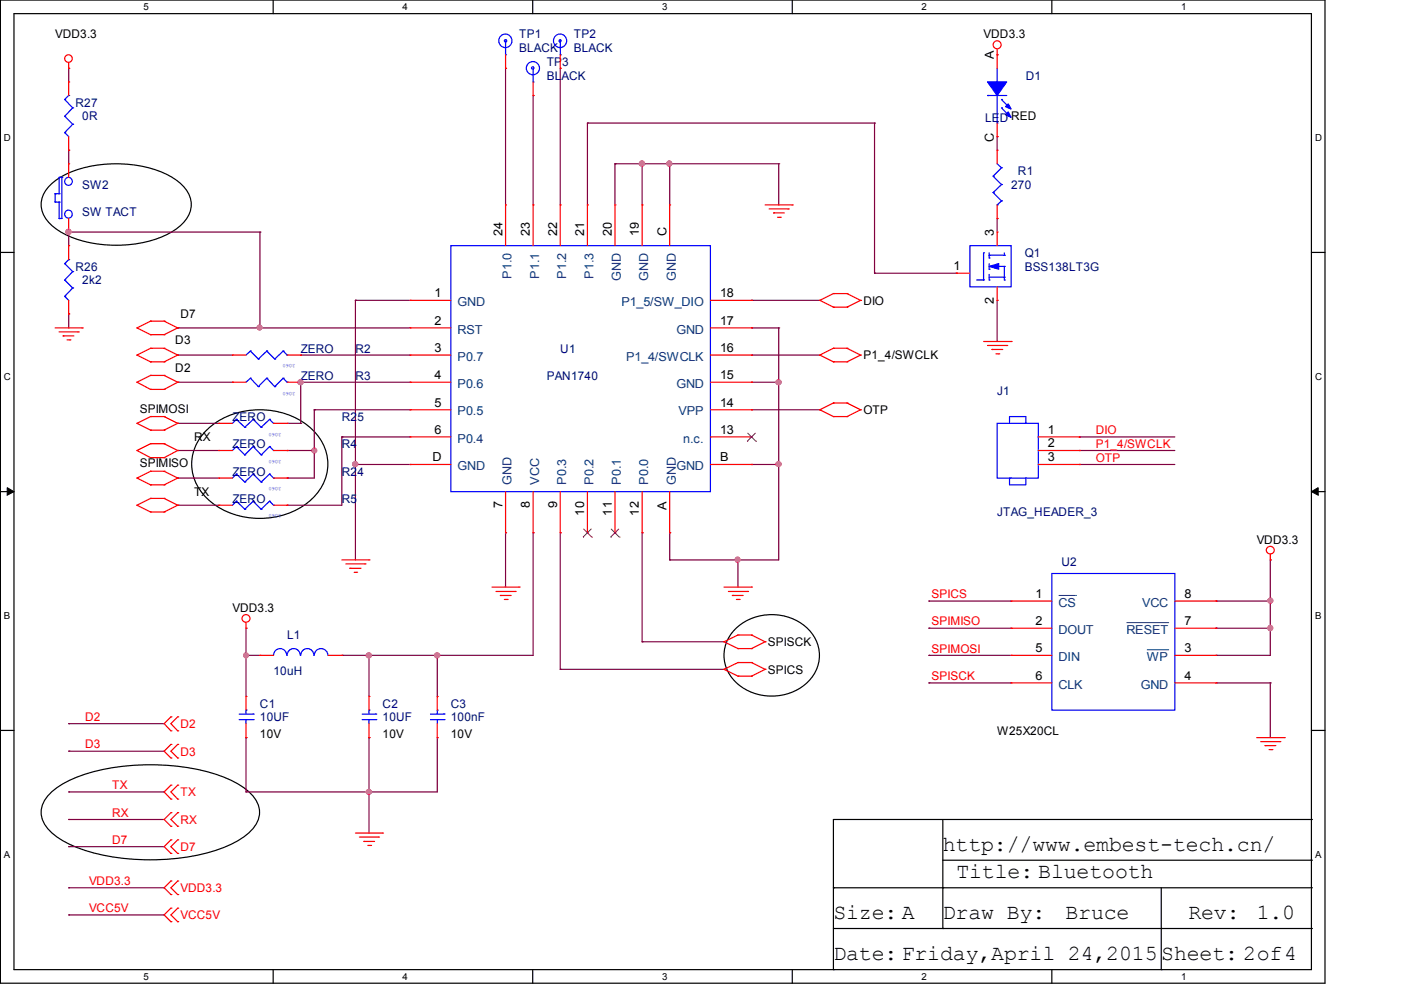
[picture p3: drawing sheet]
<svg xmlns="http://www.w3.org/2000/svg" width="297mm" height="210mm" viewBox="0 0 297 210" stroke-linecap="round" stroke-linejoin="round" font-family="sans-serif">
<path d="M.1 0h280.8v208.5h-280.8zM3 2.9h275v202.7h-275z" fill="none" stroke="#000" stroke-width=".25"/>
<g fill="#fff">
<path d="M30.4 .4h1v2.2h-1z"/>
<path d="M30.4 205.9h1v2.2h-1z"/>
</g>
<path d="M57.9 0v2.9M57.9 205.6v2.9" fill="none" stroke="#000" stroke-width=".25"/>
<g fill="#fff">
<path d="M85.3 .4h1.1v2.2h-1.1z"/>
<path d="M85.3 205.9h1.1v2.2h-1.1z"/>
</g>
<path d="M112.9 0v2.9M112.9 205.6v2.9" fill="none" stroke="#000" stroke-width=".25"/>
<g fill="#fff">
<path d="M140.4 .4h1v2.2h-1z"/>
<path d="M140.4 205.9h1v2.2h-1z"/>
</g>
<path d="M168 0v2.9M168 205.6v2.9" fill="none" stroke="#000" stroke-width=".25"/>
<g fill="#fff">
<path d="M195.4 .4h1v2.2h-1z"/>
<path d="M195.4 205.9h1v2.2h-1z"/>
</g>
<path d="M223 0v2.9M223 205.6v2.9" fill="none" stroke="#000" stroke-width=".25"/>
<g fill="#fff">
<path d="M250.4 .4h1.1v2.2h-1.1z"/>
<path d="M250.4 205.9h1.1v2.2h-1.1z"/>
<path d="M.8 28.2h1.4v2.2h-1.4z"/>
<path d="M278.8 28.2h1.4v2.2h-1.4z"/>
<path d="M.8 78.8h1.4v2.2h-1.4z"/>
<path d="M278.8 78.8h1.4v2.2h-1.4z"/>
</g>
<path d="M.1 53.5h2.9M278 53.5h2.9" fill="none" stroke="#000" stroke-width=".25"/>
<g fill="#fff">
<path d="M.8 129.6h1.3v2.2h-1.3z"/>
<path d="M278.8 129.6h1.3v2.2h-1.3z"/>
</g>
<path d="M.1 104.2h2.9M278 104.2h2.9" fill="none" stroke="#000" stroke-width=".25"/>
<path d="M1.5 103.4l1.5 .8-1.5 .8zM278 104.2l1.5-.8v1.6z" fill="#000" stroke="#000" stroke-width=".21"/>
<g fill="#fff">
<path d="M.8 180.2h1.2v2.2h-1.2z"/>
<path d="M278.8 180.2h1.2v2.2h-1.2z"/>
</g>
<g fill="none" stroke="#000" stroke-width=".25">
<path d="M10.3 39.6a17.6 17.6 0 0 1 10.7-4.6 24.6 24.6 0 0 1 16.1 3 6.5 6.5 0 0 1 3.3 6.4 8.3 8.3 0 0 1-4.5 5.1 26.3 26.3 0 0 1-22.5 0 8.3 8.3 0 0 1-4.6-5.1 5.3 5.3 0 0 1 1.5-4.8zM43.4 91.6a16.7 16.7 0 0 1 23.3 0 9.8 9.8 0 0 1-.9 14.5 16.9 16.9 0 0 1-22.4-.9 9.7 9.7 0 0 1 0-13.6zM156.1 133.2a11.1 11.1 0 0 1 16.5 1.7 7.9 7.9 0 0 1-3.2 11.1 11.1 11.1 0 0 1-14.7-3 7.7 7.7 0 0 1 1.4-9.8zM.1 154.9h2.9M278 154.9h2.9M10.3 168.5a21.6 21.6 0 0 1 11.1-5.3 48.5 48.5 0 0 1 26.1 1.6 14.2 14.2 0 0 1 6.6 4.6 4.9 4.9 0 0 1-.7 6.5 21.6 21.6 0 0 1-11.1 5.3 48.5 48.5 0 0 1-26-1.5 14.2 14.2 0 0 1-6.7-4.6 4.9 4.9 0 0 1 .7-6.6zM199.9 173.8v23.1M278 173.8h.1M278 173.8h-101.3v31.8M176.7 188.2h.1M176.7 188.2h101.3M176.7 196.9h101.3"/>
<path d="M199.9 188.2h.1M199.9 196.9h.1M199.9 182.4h78.1M246.2 196.9h.1M246.2 188.2v17.4M278 182.4h.1M278 188.2h.1M278 196.9h.1M176.7 205.6h.1M246.2 205.6h.1"/>
</g>
<g fill="none" stroke="#800040" stroke-width=".25">
<path d="M14.6 14.5h.1M14.6 14.5v2.9M107.2 14.5h.1M107.2 14.5v28.9M118.8 14.5h.1M118.8 14.5v28.9M14.6 31.8h.1M14.6 31.8v2.9M113 20.2h.1M113 20.2v23.2M124.5 26.1h.1M124.5 26.1v17.3"/>
<path d="M124.5 26.1h60.9M130.4 34.7h.1M130.4 34.7h34.7M130.4 34.7v8.7M136.1 34.7h.1M136.1 34.7v8.7M142 34.7h.1M142 34.7v8.7M165.1 34.7h.1M165.1 34.7v8.7M185.4 26.1h.1M185.4 26.1v31.8"/>
<path d="M211.4 29h.1M211.4 29v2.8M14.6 49.2h.1M14.6 49.2v2.9M14.6 49.2h40.5M55.1 49.2h.1M55.1 49.2v20.3M185.4 57.9h.1M185.4 57.9h17.4M202.8 57.9h.1M211.4 46.3h.1M211.4 46.3v2.9"/>
<path d="M14.6 66.6h.1M14.6 66.6v2.9M37.7 75.3h.1M37.7 69.5h.1M37.7 69.5h49.3M37.7 75.3h11.6M55.1 69.5h.1M63.8 75.3h.1M63.8 75.3h23.2M75.4 63.7h.1M75.4 63.7v55M75.4 63.7h11.6"/>
<path d="M159.3 69.5h.1M159.3 75.3h.1M159.3 63.7h.1M159.3 63.7h14.5M159.3 69.5h5.8M159.3 75.3h14.5M165.1 69.5h.1M165.1 69.5v49.2h-23.1M211.4 63.7h.1M211.4 63.7v8.7M37.7 95.5h.1M37.7 81h.1"/>
<path d="M37.7 89.8h.1M37.7 81h11.6M37.7 95.5h8.7M37.7 89.8h8.7M60.9 95.5h.1M60.9 95.5h5.7M60.9 89.8h2.9M63.8 81h.1M63.8 89.8h.1M63.8 81h23.2M63.8 81v8.8M66.6 86.9h.1"/>
<path d="M66.6 95.5h.1M66.6 86.9h20.4M66.6 86.9v14.5h-5.7M72.5 92.6h.1M72.5 92.6h14.5M72.5 92.6v14.5h-11.6M75.4 98.5h.1M75.4 98.5h11.6M159.3 98.5h.1M159.3 81h.1M159.3 86.9h.1M159.3 98.5h5.8"/>
<path d="M159.3 81h5.8M159.3 86.9h14.5M165.1 98.5h.1M165.1 81h.1M228.9 92.6h.1M228.9 95.5h.1M228.9 98.5h.1M228.9 98.5h20.2M228.9 92.6h20.2M228.9 95.5h20.2M37.7 107.1h.1M37.7 101.4h.1"/>
<path d="M37.7 107.1h8.7M37.7 101.4h8.7M60.9 101.4h.1M60.9 107.1h.1M107.2 113h.1M107.2 113v11.5M113 113h.1M113 113v26h-40.5M118.8 113h.1M118.8 113v28.9M136.1 113h.1M136.1 113v23.1"/>
<path d="M142 113h.1M142 118.7h.1M142 113v5.7M156.5 118.7h.1M156.5 118.7v5.8M269.3 118.7h.1M269.3 118.7v20.3h-11.5M52.2 139h.1M52.2 133.2h.1M52.2 139h2.9M52.2 133.2v14.5M72.5 139h.1"/>
<path d="M78.2 139h.1M78.2 139v8.7M92.7 139h.1M92.7 139v8.7M136.1 136.1h.1M136.1 136.1h17.4M196.9 127.4h.1M196.9 133.2h.1M196.9 139h.1M196.9 139h17.5M196.9 127.4h17.5M196.9 133.2h17.5"/>
<path d="M257.8 127.4h.1M257.8 133.2h.1M257.8 139h.1M257.8 127.4h11.5M257.8 133.2h11.5M269.3 127.4h.1M269.3 133.2h.1M14.6 153.4h.1M14.6 159.3h.1M14.6 153.4h20.2M14.6 159.3h20.2M52.2 156.4h.1"/>
<path d="M52.2 156.4v11.5M78.2 156.4h.1M78.2 156.4v20.2M92.7 156.4h.1M92.7 156.4v11.5h-40.5M118.8 141.9h.1M118.8 141.9h34.7M196.9 144.8h.1M196.9 144.8h17.5M257.8 144.8h.1M257.8 144.8h11.5M269.3 144.8h.1"/>
<path d="M269.3 144.8v11.6M14.6 167.9h.1M14.6 173.8h.1M14.6 179.5h.1M14.6 167.9h20.2M14.6 173.8h20.2M14.6 179.5h20.2M52.2 167.9h.1M78.2 167.9h.1M14.6 188.2h.1M14.6 194h.1M14.6 188.2h20.2"/>
<path d="M14.6 194h20.2"/>
</g>
<g fill="#f0f" stroke="#f0f" stroke-width=".25">
<circle cx="136.1" cy="34.7" r=".55"/>
<circle cx="75.3" cy="98.4" r=".53"/>
<circle cx="156.4" cy="118.7" r=".53"/>
<circle cx="165.1" cy="98.4" r=".53"/>
<circle cx="165.1" cy="81" r=".53"/>
<circle cx="141.9" cy="34.7" r=".53"/>
<circle cx="92.7" cy="139" r=".53"/>
<circle cx="52.2" cy="139" r=".51"/>
<circle cx="78.2" cy="139" r=".53"/>
<circle cx="78.2" cy="167.9" r=".53"/>
<circle cx="269.3" cy="127.4" r=".51"/>
<circle cx="269.3" cy="133.2" r=".53"/>
<circle cx="63.7" cy="81" r=".53"/>
<circle cx="66.6" cy="95.5" r=".51"/>
<circle cx="55" cy="69.4" r=".51"/>
<circle cx="14.5" cy="49.2" r=".55"/>
</g>
<g fill="none" stroke="#f00" stroke-width=".25">
<path d="M14.6 14.5h.1M14.6 17.4h.1M14.6 13.3v1.2M14.6 17.4v2.8M107.2 14.5h.1M107.2 11.6v2.9M113 17.4v2.8M118.8 14.5h.1M118.8 11.6v2.9M211.4 11.6h.1M211.4 10.4v4.1M14.6 34.7h.1"/>
<path d="M14.6 31.8h.1M14.6 29v2.8M14.6 34.7v2.9M113 20.2h.1M211.4 31.8h.1M211.4 29h.1M211.4 26.1v2.9M211.4 31.8v2.9M14.6 49.2h.1M14.6 52.1h.1M14.6 46.3v2.9M14.6 52.1v2.9"/>
<path d="M107.2 43.4h.1M107.2 43.4v8.7M113 43.4h.1M113 43.4v8.7M118.8 43.4h.1M118.8 43.4v8.7M124.5 43.4h.1M124.5 43.4v8.7M130.4 43.4h.1M130.4 43.4v8.7M136.1 43.4h.1M136.1 43.4v8.7"/>
<path d="M142 43.4h.1M142 43.4v8.7M162.2 43.4h5.8M163.1 44.3h4M164 45.1h.1M164 45.1h2.3M164.8 46.1h.6M165.4 46.1h.1M167.1 44.3h.1M168 43.4h.1M202.8 57.9h.1M202.8 57.9h2.9"/>
<path d="M211.4 46.3h.1M211.4 49.2h.1M211.4 43.4v2.9M211.4 49.2v2.9M11.7 69.5h5.7M12.5 70.4h4.1M13.4 71.2h.1M13.4 71.2h2.3M14.2 72.1h.6M14.6 66.6h.1M14.6 63.7v2.9M14.8 72.1h.1"/>
<path d="M16.6 70.4h.1M17.4 69.5h.1M29 69.5h.1M29 75.3h.1M29 69.5l2.9 1.5M29 75.3l2.9 1.4M31.9 68.1h.1M31.9 71h.1M31.9 79.6h.1M31.9 73.8h.1M31.9 76.7h.1M31.9 68.1l-2.9 1.4"/>
<path d="M31.9 68.1h2.9M31.9 71h2.9M31.9 79.6l-2.9 1.4M31.9 79.6h2.9M31.9 73.8l-2.9 1.5M31.9 73.8h2.9M31.9 76.7h2.9M34.8 68.1h.1M34.8 71h.1M34.8 79.6h.1M34.8 73.8h.1M34.8 76.7h.1"/>
<path d="M34.8 68.1l2.9 1.4M34.8 79.6l2.9 1.4M34.8 73.8l2.9 1.5M37.7 69.5h.1M37.7 75.3h.1M37.7 69.5l-2.9 1.5M37.7 75.3l-2.9 1.4M49.3 75.3h.1M49.3 75.3h2.9M60.9 75.3h2.9M63.8 75.3h.1M87 63.7h.1"/>
<path d="M87 69.5h.1M87 75.3h.1M87 69.5h8.6M87 63.7h8.6M87 75.3h8.6M150.6 69.5h8.7M150.6 63.7h8.7M150.6 75.3h8.7M159.3 75.3h.1M159.3 69.5h.1M159.3 63.7h.1M173.8 63.7h.1"/>
<path d="M173.8 75.3h.1M173.8 63.7l2.9 1.4M173.8 75.3l2.9 1.4M176.7 62.2h.1M176.7 65.1h.1M176.7 73.8h.1M176.7 76.7h.1M176.7 73.8h2.9M176.7 76.7h2.9M176.7 62.2l-2.9 1.5M176.7 62.2h2.9M176.7 65.1h2.9"/>
<path d="M176.7 73.8l-2.9 1.5M179.6 62.2h.1M179.6 65.1h.1M179.6 73.8h.1M179.6 76.7h.1M179.6 62.2l2.9 1.5M179.6 73.8l2.9 1.5M182.5 63.7h.1M182.5 75.3h.1M182.5 63.7l-2.9 1.4M182.5 75.3l-2.9 1.4M208.5 72.4h5.9"/>
<path d="M209.4 73.3h4M210.3 74.1h.1M210.3 74.1h2.3M211.2 75h.6M211.4 63.7h.1M211.4 60.8v2.9M211.8 75h.1M213.4 73.3h.1M214.4 72.4h.1M29 95.5h.1M29 81h.1M29 89.8h.1"/>
<path d="M29 95.5l2.9 1.5M29 81l2.9 1.6M29 89.8l2.9 1.4M31.9 94.1h.1M31.9 97h.1M31.9 82.6h.1M31.9 99.9h.1M31.9 91.2h.1M31.9 88.3h.1M31.9 94.1l-2.9 1.4M31.9 94.1h2.9M31.9 97h2.9"/>
<path d="M31.9 82.6h2.9M31.9 88.3h2.9M31.9 99.9l-2.9 1.5M31.9 99.9h2.9M31.9 91.2h2.9M31.9 88.3l-2.9 1.5M34.8 94.1h.1M34.8 97h.1M34.8 82.6h.1M34.8 99.9h.1M34.8 91.2h.1M34.8 88.3h.1"/>
<path d="M34.8 94.1l2.9 1.4M34.8 99.9l2.9 1.5M34.8 88.3l2.9 1.5M37.7 95.5h.1M37.7 81h.1M37.7 89.8h.1M37.7 95.5l-2.9 1.5M37.7 81l-2.9 1.6M37.7 89.8l-2.9 1.4M46.4 95.5h.1M46.4 89.8h.1M46.4 95.5h2.9"/>
<path d="M46.4 89.8h2.9M49.3 81h.1M49.3 81h2.9M58 95.5h2.9M58 89.8h2.9M60.9 95.5h.1M60.9 89.8h.1M60.9 81h2.9M63.8 81h.1M87 81h.1M87 86.9h.1M87 92.6h.1"/>
<path d="M87 98.5h.1M87 81h8.6M87 86.9h8.6M87 92.6h8.6M87 98.5h8.6M150.6 81h8.7M150.6 86.9h8.7M150.6 92.6h8.7M150.6 98.5h8.7M159.3 92.6h.1M159.3 86.9h.1M159.3 81h.1"/>
<path d="M159.3 98.5h.1M173.8 86.9h.1M173.8 86.9l2.9 1.4M176.7 85.4h.1M176.7 88.3h.1M176.7 85.4l-2.9 1.5M176.7 85.4h2.9M176.7 88.3h2.9M179.6 85.4h.1M179.6 88.3h.1M179.6 85.4l2.9 1.5M182.5 86.9h.1"/>
<path d="M182.5 86.9l-2.9 1.4M220.1 92.6h8.8M220.1 98.5h8.8M220.1 95.5h8.8M228.9 92.6h.1M228.9 95.5h.1M228.9 98.5h.1M29 107.1h.1M29 101.4h.1M29 107.1l2.9 1.5M29 101.4l2.9 1.4M31.9 105.7h.1"/>
<path d="M31.9 108.6h.1M31.9 102.8h.1M31.9 105.7l-2.9 1.4M31.9 105.7h2.9M31.9 108.6h2.9M31.9 102.8h2.9M34.8 105.7h.1M34.8 108.6h.1M34.8 102.8h.1M34.8 105.7l2.9 1.4M37.7 107.1h.1M37.7 101.4h.1"/>
<path d="M37.7 107.1l-2.9 1.5M37.7 101.4l-2.9 1.4M46.4 107.1h.1M46.4 101.4h.1M46.4 107.1h2.9M46.4 101.4h2.9M58 107.1h2.9M58 101.4h2.9M60.9 107.1h.1M60.9 101.4h.1M72.5 118.7h5.7M73.3 119.6h4.1"/>
<path d="M77.4 119.6h.1M78.2 118.7h.1M107.2 113h.1M107.2 104.2v8.8M113 113h.1M113 104.2v8.8M118.8 113h.1M118.8 104.2v8.8M124.5 113h.1M124.5 104.2v8.8M130.4 113h.1M130.4 104.2v8.8"/>
<path d="M136.1 113h.1M136.1 104.2v8.8M142 113h.1M142 104.2v8.8M269.3 118.7h.1M269.3 117.5v1.2M52.2 133.2h.1M52.2 132v1.2M55.1 139h.1M55.1 139h2.9M69.6 139h2.9M72.5 139h.1"/>
<path d="M74.2 120.5h.1M74.2 120.5h2.3M75.1 121.3h.5M75.6 121.3h.1M104.3 124.5h5.8M105.2 125.4h4M106.1 126.3h.1M106.1 126.3h2.3M106.9 127.1h.6M107.5 127.1h.1M109.2 125.4h.1M110.1 124.5h.1"/>
<path d="M153.5 136.1h.1M153.5 136.1l3 1.4M153.5 124.5h5.8M154.4 125.4h4.1M155.3 126.3h.1M155.3 126.3h2.3M156.1 127.1h.6M156.5 134.6h.1M156.5 137.5h.1M156.5 134.6l-3 1.5M156.5 134.6h2.8M156.5 137.5h2.8"/>
<path d="M156.7 127.1h.1M158.5 125.4h.1M159.3 134.6h.1M159.3 137.5h.1M159.3 124.5h.1M159.3 134.6l2.9 1.5M162.2 136.1h.1M162.2 136.1l-2.9 1.4M214.4 127.4h.1M214.4 133.2h.1M214.4 139h.1M214.4 127.4h8.6"/>
<path d="M214.4 133.2h8.6M214.4 139h8.6M249.1 127.4h8.7M249.1 133.2h8.7M249.1 139h8.7M257.8 127.4h.1M257.8 133.2h.1M257.8 139h.1M36.2 152h.1M36.2 155h.1M36.2 157.8h.1M36.2 152l-1.4 1.4 1.4 1.6"/>
<path d="M36.2 157.8l-1.4 1.5 1.4 1.4M37.7 155h.1M37.7 152h.1M37.7 157.8h.1M37.7 152l-1.5 1.4 1.5 1.6M37.7 157.8l-1.5 1.5 1.5 1.4M52.2 147.7h.1M52.2 156.4h.1M52.2 147.7v2.9M52.2 153.4v3M78.2 147.7h.1M78.2 156.4h.1"/>
<path d="M78.2 147.7v2.9M78.2 153.4v3M92.7 147.7h.1M92.7 156.4h.1M92.7 147.7v2.9M92.7 153.4v3M153.5 141.9h.1M153.5 141.9l3 1.5M156.5 140.5h.1M156.5 143.4h.1M156.5 140.5l-3 1.4M156.5 140.5h2.8"/>
<path d="M156.5 143.4h2.8M159.3 140.5h.1M159.3 143.4h.1M159.3 140.5l2.9 1.4M162.2 141.9h.1M162.2 141.9l-2.9 1.5M214.4 144.8h.1M214.4 144.8h8.6M249.1 144.8h8.7M257.8 144.8h.1M266.4 156.4h5.9M267.3 157.2h4.1"/>
<path d="M268.2 158.1h.1M268.2 158.1h2.3M269.1 158.9h.6M269.7 158.9h.1M271.4 157.2h.1M272.3 156.4h.1M36.2 166.5h.1M36.2 169.4h.1M36.2 172.3h.1M36.2 175.2h.1M36.2 178.1h.1M36.2 160.7h.1"/>
<path d="M36.2 166.5l-1.4 1.4 1.4 1.5M36.2 172.3l-1.4 1.5 1.4 1.4M36.2 178.1l-1.4 1.4 1.4 1.4M37.7 169.4h.1M37.7 166.5h.1M37.7 175.2h.1M37.7 172.3h.1M37.7 178.1h.1M37.7 160.7h.1M37.7 166.5l-1.5 1.4 1.5 1.5M37.7 172.3l-1.5 1.5 1.5 1.4M37.7 178.1l-1.5 1.4 1.5 1.4"/>
<path d="M75.4 176.6h5.7M76.2 177.5h4.1M77.1 178.4h.1M77.1 178.4h2.3M78 179.3h.6M78.6 179.3h.1M80.3 177.5h.1M81.1 176.6h.1M36.2 180.9h.1M36.2 186.8h.1M36.2 189.7h.1M36.2 192.5h.1"/>
<path d="M36.2 195.4h.1M36.2 186.8l-1.4 1.4 1.4 1.5M36.2 192.5l-1.4 1.5 1.4 1.4M37.7 180.9h.1M37.7 189.7h.1M37.7 186.8h.1M37.7 195.4h.1M37.7 192.5h.1M37.7 186.8l-1.5 1.4 1.5 1.5M37.7 192.5l-1.5 1.5 1.5 1.4"/>
<circle cx="14.5" cy="12.4" r=".8"/>
<circle cx="211.4" cy="9.5" r=".85"/>
<circle cx="269.3" cy="116.7" r=".83"/>
<circle cx="52.2" cy="131.1" r=".83"/>
</g>
<g fill="none" stroke="#00f" stroke-width=".25">
<path d="M107.2 11.6h.1M107.2 8.7v2.9M113 17.4h.1M113 14.5v2.9M118.8 11.6h.1M118.8 8.7v2.9M211.4 17.4h.1M211.4 14.5v2.9M12.5 37.6h.1M12.5 37.6h.6M12.5 37.6v3.5M13.1 37.6h.1"/>
<path d="M13.1 37.6v8.7h-.6M13.7 28.1h.1M13.7 24.7h.1M13.7 21.1h.1M13.7 28.1l.9 .9M13.7 24.7l1.7 1.6M13.7 21.1l1.7 1.8M14.6 20.2h.1M14.6 20.2l-.9 .9M15.4 26.3h.1M15.4 22.9h.1M15.4 26.3l-1.7 1.8"/>
<path d="M15.4 22.9l-1.7 1.8M209.4 20.2h.1M209.4 20.2h4M210.6 37.4h.1M210.6 37.4l1.7 1.7M211.4 26.1h.1M211.4 34.7l.9 .9M211.4 20.2v5.9M212.3 35.6h.1M212.3 39.1h.1M212.3 21.1h.1M212.3 22.9h.1"/>
<path d="M212.3 35.6l-1.7 1.8M212.3 39.1l-1.7 1.7M212.3 21.1l1.7 1.8M212.3 22.9l1.7 1.8M11.7 41.1h.1M11.7 42.9h.1M11.7 41.1h.8M11.7 41.1v1.8M11.7 42.9h.8M12.5 41.1h.1M12.5 42.9h.1M12.5 46.3h.1"/>
<path d="M12.5 42.9v3.4M13.7 59.4h.1M13.7 55.9h.1M13.7 59.4l1.7 1.7M13.7 55.9l1.7 1.7M14.6 55h.1M14.6 55l-.9 .9M15.4 57.6h.1M15.4 57.6l-1.7 1.8M95.6 52.1h55v52.1h-55zM205.7 52.1h8.7v8.7h-8.7zM207.1 59.4h1.4"/>
<path d="M208.5 59.4h.1M208.5 53.6h.1M208.5 53.6v5.8M209.7 54.1h.1M209.7 59.4h.1M209.7 54.7h.1M209.7 57.1h.1M209.7 54.1h3.2M209.7 53.6v1.1M209.7 55.9v1.2M209.7 58.2v1.2M209.7 58.8h3.2"/>
<path d="M210.6 40.8h.1M210.6 40.8l1.7 1.8M211.4 43.4h.1M211.8 56.5h1.1M212.3 42.6h.1M212.3 42.6l-.9 .8M212.9 54.1h.1M212.9 56.5h.1M212.9 59.4h.1M212.9 58.8h.1M212.9 53.6v.5M212.9 56.5v2.9"/>
<path d="M13.7 62.8h.1M13.7 62.8l.9 .9M15.4 61.1h.1M15.4 61.1l-1.7 1.7M53.1 74.4h.1M53.1 74.4l-.9 .9M53.1 74.4l1.7 1.7M54.8 76.1h.1M56.6 74.4h.1M56.6 74.4l-1.8 1.7M56.6 74.4l1.7 1.7M58.3 76.1h.1"/>
<path d="M60 74.4h.1M60 74.4l-1.7 1.7M60 74.4l.9 .9M60.9 75.3h.1M50.1 94.7h.1M50.1 88.9h.1M50.1 94.7l-.8 .8M50.1 94.7l1.8 1.7M50.1 88.9l-.8 .9M50.1 88.9l1.8 1.7M51.9 96.4h.1M51.9 90.6h.1"/>
<path d="M53.1 80.2h.1M53.1 80.2l-.9 .8M53.1 80.2l1.7 1.8M53.7 94.7h.1M53.7 88.9h.1M53.7 94.7l-1.8 1.7M53.7 94.7l1.7 1.7M53.7 88.9l-1.8 1.7M53.7 88.9l1.7 1.7M54.8 82h.1M55.4 96.4h.1M55.4 90.6h.1"/>
<path d="M56.6 80.2h.1M56.6 80.2l-1.8 1.8M56.6 80.2l1.7 1.8M57.1 94.7h.1M57.1 88.9h.1M57.1 94.7l-1.7 1.7M57.1 94.7l.9 .8M57.1 88.9l-1.7 1.7M57.1 88.9l.9 .9M58 95.5h.1M58 89.8h.1M58.3 82h.1"/>
<path d="M60 80.2h.1M60 80.2l-1.7 1.8M60 80.2l.9 .8M60.9 81h.1M211.4 89.8h8.7v11.6h-8.7zM214 89.8v-1.5h3.5v1.5h-.2M50.1 106.3h.1M50.1 100.5h.1M50.1 106.3l-.8 .8M50.1 106.3l1.8 1.7M50.1 100.5l-.8 .9M50.1 100.5l1.8 1.7"/>
<path d="M51.9 108h.1M51.9 102.2h.1M53.7 106.3h.1M53.7 100.5h.1M53.7 106.3l-1.8 1.7M53.7 106.3l1.7 1.7M53.7 100.5l-1.8 1.7M53.7 100.5l1.7 1.7M55.4 108h.1M55.4 102.2h.1M57.1 106.3h.1M57.1 100.5h.1"/>
<path d="M57.1 106.3l-1.7 1.7M57.1 106.3l.9 .8M57.1 100.5l-1.7 1.7M57.1 100.5l.9 .9M58 107.1h.1M58 101.4h.1M214.4 101.4h-.4v1.4h3.5v-1.4M58 139a1.4 1.4 0 0 1 1.4-1.5 1.4 1.4 0 0 1 1.4 1.5M60.9 139a1.4 1.4 0 0 1 1.4-1.5 1.4 1.4 0 0 1 1.4 1.5M63.8 139a1.4 1.4 0 0 1 1.4-1.5 1.4 1.4 0 0 1 1.3 1.5M66.6 139a1.44 1.44 0 0 1 1.5-1.5 1.44 1.44 0 0 1 1.4 1.5M223 121.6h26.1v29h-26.1z"/>
<path d="M50.7 151.4h3M50.7 152.6h3M52.2 150.6h.1M52.2 152.6h.1M52.2 150.6v.8M52.2 152.6v.8M53.7 151.4h.1M53.7 152.6h.1M76.8 151.4h2.9M76.8 152.6h2.9M78.2 150.6h.1M78.2 152.6h.1"/>
<path d="M78.2 150.6v.8M78.2 152.6v.8M79.7 151.4h.1M79.7 152.6h.1M91.3 151.4h2.8M91.3 152.6h2.8M92.7 150.6h.1M92.7 152.6h.1M92.7 150.6v.8M92.7 152.6v.8M94.1 151.4h.1M94.1 152.6h.1"/>
<circle cx="107.1" cy="8.6" r="1.42"/>
<circle cx="107.2" cy="8.7" r=".25"/>
<circle cx="112.9" cy="14.4" r=".25"/>
<circle cx="113" cy="14.4" r="1.4"/>
<circle cx="118.7" cy="8.6" r=".24"/>
<circle cx="118.7" cy="8.6" r="1.42"/>
<circle cx="14.5" cy="38.4" r=".82"/>
<circle cx="14.5" cy="45.4" r=".82"/>
</g>
<path d="M158.4 93.6h.1M158.5 91.8l1.8 1.8M160.2 91.8l-1.8 1.8M160.3 93.6h.1M123.6 113.9h.1M123.7 112.1l1.8 1.8M125.4 112.1l-1.8 1.8M125.5 113.9h.1M129.5 113.9h.1M129.5 112.1l1.8 1.8M131.2 112.1l-1.7 1.8M131.3 113.9h.1" fill="none" stroke="#804000" stroke-width=".21"/>
<path d="M224.5 126.3h3.6M228.1 126.3h.1M238.8 132h8.8M243.2 137.8h4.4M247.6 132h.1M247.6 137.8h.1" fill="none" stroke="#004080" stroke-width=".21"/>
<g fill="#00f" stroke="#00f" stroke-width=".25">
<path d="M209.7 56.5l2.1-.6v1.2z"/>
<path d="M209.4 17.4h4l-2 2.8z" fill-rule="evenodd"/>
<path d="M213.8 23.7l.6 1.2-1.2-.6z" fill-rule="evenodd"/>
<path d="M213.8 22l.6 1.1-1.2-.5z" fill-rule="evenodd"/>
</g>
<g font-size="4.6">
<text x="199.9" y="180.4">http://www.embest-tech.cn/</text>
<text x="202.8" y="186.1">Title: Bluetooth</text>
<text x="176.7" y="194.8">Size: A</text>
<text x="199.9" y="194.8">Draw By:</text>
<text x="225.9" y="194.8">Bruce</text>
<text x="252" y="194.8">Rev:</text>
<text x="266.4" y="194.8">1.0</text>
<text x="176.7" y="203.6">Date: Friday,April 24,2015</text>
<text x="246.2" y="203.6">Sheet: 2of4</text>
</g>
<g font-size="2.6">
<text x="210.7" y="12.5" transform="rotate(-90 210.7 12.5)">A</text>
<text x="210.7" y="30.1" transform="rotate(-90 210.7 30.1)">C</text>
<text x="106.5" y="50.1" transform="rotate(-90 106.5 50.1)">24</text>
<text x="112.4" y="50.1" transform="rotate(-90 112.4 50.1)">23</text>
<text x="118.1" y="50.1" transform="rotate(-90 118.1 50.1)">22</text>
<text x="123.9" y="50.1" transform="rotate(-90 123.9 50.1)">21</text>
<text x="129.7" y="50.1" transform="rotate(-90 129.7 50.1)">20</text>
<text x="135.5" y="50.1" transform="rotate(-90 135.5 50.1)">19</text>
<text x="141.3" y="50.1" transform="rotate(-90 141.3 50.1)">C</text>
<text x="210.7" y="50.1" transform="rotate(-90 210.7 50.1)">3</text>
<text x="202.2" y="57.2">1</text>
<text x="92.1" y="63">1</text>
<text x="152.7" y="63">18</text>
<text x="210.7" y="64.4" transform="rotate(-90 210.7 64.4)">2</text>
<text x="92.1" y="68.8">2</text>
<text x="152.7" y="68.8">17</text>
<text x="92.1" y="74.6">3</text>
<text x="152.7" y="74.6">16</text>
<text x="92.1" y="80.4">4</text>
<text x="152.7" y="80.4">15</text>
<text x="92.1" y="86.2">5</text>
<text x="152.7" y="86.2">14</text>
<text x="92.1" y="92">6</text>
<text x="152.7" y="92">13</text>
<text x="222.2" y="92">1</text>
<text x="222.2" y="94.8">2</text>
<text x="91.7" y="97.8">D</text>
<text x="152.7" y="97.8">B</text>
<text x="222.2" y="97.8">3</text>
<text x="106.5" y="107.8" transform="rotate(-90 106.5 107.8)">7</text>
<text x="112.4" y="107.8" transform="rotate(-90 112.4 107.8)">8</text>
<text x="118.1" y="107.8" transform="rotate(-90 118.1 107.8)">9</text>
<text x="123.9" y="109.3" transform="rotate(-90 123.9 109.3)">10</text>
<text x="129.7" y="109.3" transform="rotate(-90 129.7 109.3)">11</text>
<text x="135.5" y="109.3" transform="rotate(-90 135.5 109.3)">12</text>
<text x="141.3" y="108" transform="rotate(-90 141.3 108)">A</text>
<text x="219.5" y="126.8">1</text>
<text x="251.1" y="126.8">8</text>
<text x="219.5" y="132.5">2</text>
<text x="251.1" y="132.5">7</text>
<text x="219.5" y="138.3">5</text>
<text x="251.1" y="138.3">3</text>
<text x="219.5" y="144.1">6</text>
<text x="251.1" y="144.1">4</text>
</g>
<g font-size="2.6" fill="#004080">
<text x="108.5" y="59.1" transform="rotate(-90 108.5 59.1)">P1.0</text>
<text x="114.3" y="59.1" transform="rotate(-90 114.3 59.1)">P1.1</text>
<text x="120.1" y="59.1" transform="rotate(-90 120.1 59.1)">P1.2</text>
<text x="125.8" y="59.1" transform="rotate(-90 125.8 59.1)">P1.3</text>
<text x="131.7" y="59.5" transform="rotate(-90 131.7 59.5)">GND</text>
<text x="137.4" y="59.5" transform="rotate(-90 137.4 59.5)">GND</text>
<text x="143.3" y="59.5" transform="rotate(-90 143.3 59.5)">GND</text>
<text x="97" y="64.9">GND</text>
<text x="131.7" y="64.9">P1_5/SW_DIO</text>
<text x="97" y="70.7">RST</text>
<text x="143.4" y="70.7">GND</text>
<text x="97" y="76.5">P0.7</text>
<text x="132.8" y="76.5">P1_4/SWCLK</text>
<text x="97" y="82.2">P0.6</text>
<text x="143.4" y="82.2">GND</text>
<text x="97" y="88.1">P0.5</text>
<text x="143.8" y="88.1">VPP</text>
<text x="97" y="93.8">P0.4</text>
<text x="144.9" y="93.8">n.c.</text>
<text x="97" y="99.7">GND</text>
<text x="143.4" y="99.7">GND</text>
<text x="108.5" y="102.8" transform="rotate(-90 108.5 102.8)">GND</text>
<text x="114.3" y="102.8" transform="rotate(-90 114.3 102.8)">VCC</text>
<text x="120.1" y="102.8" transform="rotate(-90 120.1 102.8)">P0.3</text>
<text x="125.8" y="102.8" transform="rotate(-90 125.8 102.8)">P0.2</text>
<text x="131.7" y="102.8" transform="rotate(-90 131.7 102.8)">P0.1</text>
<text x="137.4" y="102.8" transform="rotate(-90 137.4 102.8)">P0.0</text>
<text x="143.3" y="102.8" transform="rotate(-90 143.3 102.8)">GND</text>
<text x="224.5" y="128.6">CS</text>
<text x="242.1" y="128.6">VCC</text>
<text x="224.5" y="134.4">DOUT</text>
<text x="238.8" y="134.4">RESET</text>
<text x="224.5" y="140.1">DIN</text>
<text x="243.2" y="140.1">WP</text>
<text x="224.5" y="146">CLK</text>
<text x="241.9" y="146">GND</text>
</g>
<g font-size="2.5">
<text x="11.7" y="8.1">VDD3.3</text>
<text x="208.5" y="8.1">VDD3.3</text>
<text x="183" y="64.6">DIO</text>
<text x="38.3" y="67.5">D7</text>
<text x="37.2" y="73">D3</text>
<text x="183" y="76.2">P1_4/SWCLK</text>
<text x="37.2" y="78.8">D2</text>
<text x="29.6" y="87.5">SPIMOSI</text>
<text x="183" y="87.8">OTP</text>
<text x="41.1" y="93.6">RX</text>
<text x="29.6" y="99.1">SPIMISO</text>
<text x="41.1" y="105.2">TX</text>
<text x="266.4" y="115.3">VDD3.3</text>
<text x="49.3" y="129.8">VDD3.3</text>
<text x="162.8" y="137">SPISCK</text>
<text x="162.8" y="142.8">SPICS</text>
<text x="211.4" y="155.8">W25X20CL</text>
<text x="55.1" y="156.4">10V</text>
<text x="81.1" y="156.4">10V</text>
<text x="95.6" y="156.4">10V</text>
</g>
<g font-size="2.5" fill="#000080">
<text x="110.1" y="8.1">TP1</text>
<text x="110.1" y="11">BLACK</text>
<text x="121.7" y="8.1">TP2</text>
<text x="121.7" y="11">BLACK</text>
<text x="115.9" y="14">TP3</text>
<text x="115.9" y="16.9">BLACK</text>
<text x="217.5" y="16.9">D1</text>
<text x="16" y="22.6">R27</text>
<text x="17.4" y="25.5">0R</text>
<text x="208.9" y="25.8">LED RED</text>
<text x="17.4" y="40">SW2</text>
<text x="214.4" y="40">270</text>
<text x="215.8" y="37.1">R1</text>
<text x="17.4" y="45.8">SW TACT</text>
<text x="16" y="57.4">R26</text>
<text x="217.3" y="54.5">Q1</text>
<text x="217.3" y="57.4">BSS138LT3G</text>
<text x="17.4" y="60.3">2k2</text>
<text x="63.8" y="74.8">ZERO</text>
<text x="75.4" y="74.8">R2</text>
<text x="118.8" y="74.8">U1</text>
<text x="63.8" y="80.5">ZERO</text>
<text x="75.4" y="80.5">R3</text>
<text x="115.9" y="80.5">PAN1740</text>
<text x="211.4" y="83.7">J1</text>
<text x="49.3" y="89.3">ZERO</text>
<text x="72.5" y="89.3">R25</text>
<text x="49.3" y="95">ZERO</text>
<text x="72.5" y="95">R4</text>
<text x="49.3" y="100.9">ZERO</text>
<text x="72.5" y="100.9">R24</text>
<text x="49.3" y="106.6">ZERO</text>
<text x="72.5" y="106.6">R5</text>
<text x="211.4" y="109.5">JTAG_HEADER_3</text>
<text x="225" y="119.9">U2</text>
<text x="60.9" y="135.6">L1</text>
<text x="58" y="143.1">10uH</text>
<text x="55.1" y="150">C1</text>
<text x="55.1" y="152.9">10UF</text>
<text x="81.1" y="150">C2</text>
<text x="81.1" y="152.9">10UF</text>
<text x="95.6" y="150">C3</text>
<text x="95.6" y="152.9">100nF</text>
</g>
<g font-size="2.5" fill="#f00">
<text x="232.3" y="92">DIO</text>
<text x="232.3" y="94.9">P1_4/SWCLK</text>
<text x="232.3" y="97.9">OTP</text>
<text x="197.5" y="126.8">SPICS</text>
<text x="197.5" y="132.6">SPIMISO</text>
<text x="197.5" y="138.4">SPIMOSI</text>
<text x="197.5" y="144.2">SPISCK</text>
<text x="18" y="152.8">D2</text>
<text x="38.3" y="154.4">D2</text>
<text x="18" y="158.7">D3</text>
<text x="38.3" y="160.2">D3</text>
<text x="23.8" y="167.3">TX</text>
<text x="23.8" y="173.2">RX</text>
<text x="38.3" y="168.8">TX</text>
<text x="23.8" y="178.9">D7</text>
<text x="38.3" y="174.7">RX</text>
<text x="38.3" y="180.4">D7</text>
<text x="18.9" y="187.6">VDD3.3</text>
<text x="38.3" y="189.2">VDD3.3</text>
<text x="18.9" y="193.4">VCC5V</text>
<text x="38.3" y="194.9">VCC5V</text>
</g>
<g font-size="2">
<text x="30.4" y="2.1">5</text>
<text x="85.3" y="2.1">4</text>
<text x="140.4" y="2.1">3</text>
<text x="195.4" y="2.1">2</text>
<text x="250.4" y="2.1">1</text>
<text x=".8" y="30">D</text>
<text x="278.8" y="30">D</text>
<text x=".8" y="80.6">C</text>
<text x="278.8" y="80.6">C</text>
<text x=".8" y="131.3">B</text>
<text x="278.8" y="131.3">B</text>
<text x=".8" y="182">A</text>
<text x="278.8" y="182">A</text>
<text x="30.4" y="207.7">5</text>
<text x="85.3" y="207.7">4</text>
<text x="140.4" y="207.7">3</text>
<text x="195.4" y="207.7">2</text>
<text x="250.4" y="207.7">1</text>
</g>
<g font-size="1.1" fill="#00f">
<text x="62.7" y="77.2" transform="rotate(-180 62.7 77.2)">3060</text>
<text x="62.7" y="83.1" transform="rotate(-180 62.7 83.1)">3060</text>
<text x="59.7" y="91.7" transform="rotate(-180 59.7 91.7)">3060</text>
<text x="59.7" y="97.6" transform="rotate(-180 59.7 97.6)">3060</text>
<text x="59.7" y="103.3" transform="rotate(-180 59.7 103.3)">3060</text>
<text x="59.7" y="109.1" transform="rotate(-180 59.7 109.1)">3060</text>
</g>
</svg>
